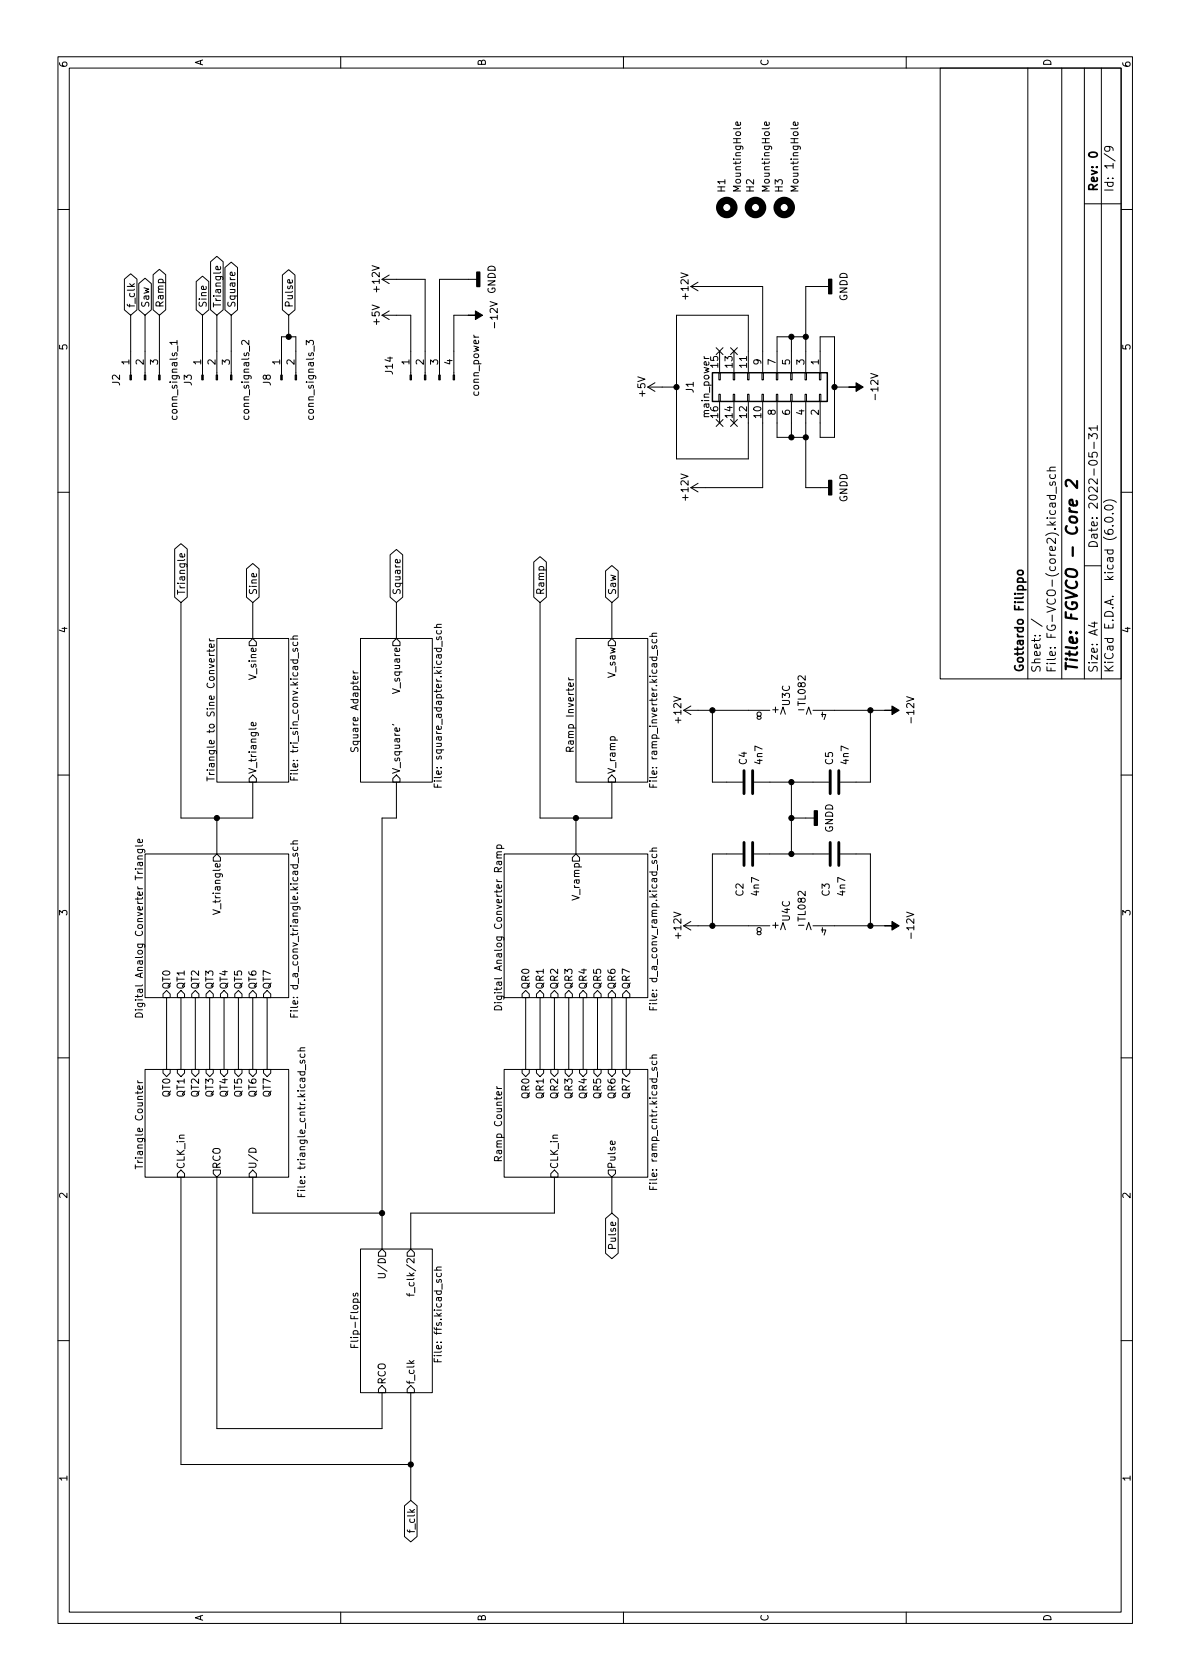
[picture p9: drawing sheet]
<svg xmlns="http://www.w3.org/2000/svg" width="210mm" height="297mm" viewBox="0 0 210 297" stroke-linecap="round" stroke-linejoin="round" font-family="sans-serif">
<g fill="none" stroke="#000" stroke-width=".18">
<path d="M10.2 10h190.1v277h-190.1zM12.2 12h186.1v273h-186.1zM60.2 10v2M110.2 10v2M160.2 10v2M166.3 12h32v108h-32zM181.8 12v108M187.8 12v108M191.8 12v108M194.8 12v108M10.2 37h2M130.9 21.6l.1 .4-.2 .2-.6-.1v-.5h.2l.1 .6"/>
<path d="M136 21.6v.4l-.1 .2-.6-.1v-.5h.2l.1 .6M141.1 21.6v.4l-.2 .2-.6-.1v-.5h.3l.1 .6M191.8 36h6.5M195.3 27.2l1.9 1.3M196 25.9l.3 .3v.3l-.3 .2-.6-.1-.1-.4 .2-.2a.99 .99 0 0 1 1.3 .3v.3M198.3 37h2M22 49.4l1.1-1 1.1 1v5.4l-1.1 .9-1.1-.9zM22.9 50.2l.5 .4M23.1 55.7v10.6M23.8 50.2l-.5 .3M24.5 50.1l1.1-.9 1.2 .9v4.7l-1.2 .9-1.1-.9zM25.6 55.7v10.6"/>
<path d="M27.1 48.6l1.1-1 1.1 1v6.2l-1.1 .9-1.1-.9zM28.2 55.7v10.6M34.7 49.8l1.1-1 1.1 1v5l-1.1 .9-1.1-.9zM35.8 55.7v10.6M37.2 46.3l1.1-1 1.2 1v8.5l-1.2 .9-1.1-.9zM38.3 55.7v10.6M39 47.1v.4l-.2 .2-.6-.1v-.5h.3l.1 .6M39.8 47.3l1.1-1 1.1 1v7.5l-1.1 .9-1.1-.9zM40.9 55.7v10.6M41.5 48.2l.1 .3-.2 .2-.6-.1v-.4l.2-.1 .1 .6M49.9 48.6l1.1-.9 1.2 .9v6.2l-1.2 .9-1.1-.9zM51 55.7v3.8"/>
<path d="M51.7 49.5v.4l-.2 .1h-.6v-.5l.3-.1 .1 .6M67.6 49.4h7.6v16.9M67.6 55.7h5v10.6M67.6 49.4l1.2 .8M67.6 55.7l1.2 .8M68.8 48.6l-1.2 .8M68.8 55l-1.2 .7M82.8 55.7h-2.5v10.6M83.8 59.2l.2 .4M84.3 49.4h-6.6v16.9M122.2 50.7l1.2 .7M122.2 50.7h12.7v15.2"/>
<path d="M123.4 49.9l-1.2 .8M139.9 59.5v6.4M142.5 59.5h-5.1v6.4M146.6 50.7h-4.1v15.2M31.3 60.5h-1.3l.4 .4M31.3 60.2v.7M31.4 61.2v.9M44 60.2v.8l-.9-.8-.4 .2 .2 .5M49.8 66.3v-6.8h2.5v6.8M54.2 61v-.8l.4 .4 .2-.4h.5l.1 .2-.1 .6M114.5 68.4l1.3 .8M114.5 68.4h5.1"/>
<path d="M115.8 67.7l-1.3 .7M124.5 63l.3 .4M126.6 61.5l1.3 1.2M126.6 74.2l1.3 1.2M127.1 65.9h.3v1.3h-.3zM127.1 69.7h.3v1.3h-.3zM127.2 62.1v3.8M127.2 71v3.8M127.9 61.5l-1.3 1.2M127.9 74.2l-1.3 1.2M129.2 61.5l1.2 1.2M129.2 74.2l1.2 1.2"/>
<path d="M129.7 65.9h.2v1.3h-.2zM129.7 69.7h.2v1.3h-.2zM129.8 62.1v3.8M129.8 71v3.8M130.4 61.5l-1.2 1.2M130.4 74.2l-1.2 1.2M132.2 65.9h.3v1.3h-.3zM132.2 69.7h.3v1.3h-.3zM132.3 65.9v-10.2h-12.7v25.4h12.7v-10.1M134.7 65.9h.3v1.3h-.3zM134.7 69.7h.3v1.3h-.3zM134.9 71v15.2h-12.7"/>
<path d="M137.3 65.9h.2v1.3h-.2zM137.3 69.7h.2v1.3h-.2zM137.4 71v6.3h5.1M139.8 65.9h.3v1.3h-.3zM139.8 69.7h.3v1.3h-.3zM139.9 71v6.3M142.4 65.9h.2v1.3h-.2zM142.4 69.7h.2v1.3h-.2zM142.5 71v15.2h4.1M144.9 65.9h.3v1.3h-.3zM144.9 69.7h.3v1.3h-.3zM145 65.9v-6.4h2.6v17.8h-2.6v-6.3"/>
<path d="M147.6 68.4h2.5M192.5 77.6v-.9l.6 .5 .1-.5h.7l.1 .3v.4l-.1 .2M193.5 78.2v1.1M194 75.7h-1.5l.5 .4M194 75.2v.9M10.2 87h2M30.9 97.1l1.1-1 1.1 1v8.5l-1.1 .9-1.1-.9zM32.6 97.9l.1 .4-.2 .2-.6-.1v-.5h.2l.1 .6M69 98.1l1.1-1 1.1 1v7.5l-1.1 .9-1.1-.9zM70.7 99l.1 .3-.2 .2-.6-.1v-.4l.2-.1 .1 .6M94.4 99.4l1.1-1 1.1 1v6.2l-1.1 .9-1.1-.9zM122.2 86.2l1.2 .8"/>
<path d="M123.4 85.5l-1.2 .7M185.1 87.6h1.5M185.1 83.2h1.5M185.7 87.6l-.1 .4 .3 .3h.4l.3-.1v-.6M185.7 85.2l-.1 .4 .2 .2 .3-.1 .1-.5h.4v.6M185.7 83.9l-.1 .4 .3 .3h.4l.3-.1v-.6M186.6 82.6l-.9 .1-.1 .3 .2 .2M186.8 86.1v1.1M192.5 80v.7l.7 .1-.1-.2 .1-.5 .2-.1h.5l.1 .2-.1 .6M195.1 88.8a1.72 1.72 0 0 1 2.3 0M195.4 91.7a1 1 0 0 1 1.4 .1 .81 .81 0 0 1-.6 .6 .81 .81 0 0 1-.8-.3zM195.5 89.5a.81 .81 0 0 1 1.3 .3 .94 .94 0 0 1-1.5 0z"/>
<path d="M196.7 93h.1M196.7 90.8h.1M198.3 87h2M32 106.5v38.1h12.7v-6.3M37 112.9l.3 .4M37 114.8v.5M37 113.3h.9M37.8 113.9l.1 .4-.2 .1h-.6v-.5l.2-.1 .2 .6M37.9 114.8l-.2 .3h-1.1M38.3 112.9h12.7v25.4h-12.7zM43.6 100.6l1.1-1 1.1 1v5l-1.1 .9-1.1-.9zM44.7 112.9l.6 .6v.7h-1.2v-.7z"/>
<path d="M44.7 106.5v6.4M51.4 113h1.2M51.9 114.7l-.1 .3 .2 .2 .2-.1 .1-.4h.3v.5M51.9 113.5l-.1 .4 .2 .2 .6-.1v-.5M52.6 112.4l-.7 .1-.1 .3 .1 .2M62.5 118.6l.2 .4M62.5 119h.8M63.7 112.9h12.7v25.4h-12.7zM70.1 112.9l.6 .6v.7h-1.2v-.7zM70.1 106.5v6.4M76.8 110.9h1.2M77.3 112.6l-.1 .3 .2 .2h.2l.1-.5h.3v.5"/>
<path d="M77.3 111.5l-.1 .3 .2 .3 .6-.1v-.5M78 110.4l-.7 .1-.1 .3 .1 .1M95.5 106.5v38.1h12.7v-6.3M100.6 119.8l.2 .4M101.8 112.9h12.7v25.4h-12.7zM107.1 100.9l1.1-.9 1.1 .9v4.7l-1.1 .9-1.1-.9zM108.2 112.9l.6 .6v.7h-1.2v-.7zM108.2 106.5v6.4M114.9 112.5h1.2M115.4 114.2l-.1 .3 .2 .2 .2-.1 .1-.4h.3v.5M115.4 113.1l-.1 .3 .2 .3 .6-.2v-.4M116.1 112h-.7l-.1 .3 .1 .2"/>
<path d="M182.4 109.5l1.9 1.2M191.8 100h3M193 110.2h1M193.5 110v.9l-1-.4M10.2 137h2M36.6 137.4v.7M36.6 137.7h1.3M44.1 137.7l.6-.7 .6 .7v.6h-1.2zM45.2 127.8l.1 .3-.2 .2h-.6v-.5l.2-.1 .1 .6M51.4 137.3v.6h1.2M52 137.5v.4M69.4 128.1l.2 .1"/>
<path d="M69.5 137.7l.6-.7 .6 .7v.6h-1.2zM70.1 138.3v6.3h-2.5v76.2M76.8 138.6v.6h1.2M77.4 138.8v.4M100.6 120.2h.8M100.8 132.8l-.1-.6-.1-.1-.3 .1-.2 .6h1.3M107.6 137.7l.6-.7 .6 .7v.6h-1.2zM114.9 138.6v.6h1.2M115.5 138.8v.4M120.9 125.6l1.3 .8M120.9 125.6h15.2M122.2 124.8l-1.3 .8"/>
<path d="M126 125.6v12.7h5.3M133.3 138.3h13.3M139.9 138.3v12.7M141.2 125.5h1M142.6 126.3l.4-1.3 .4 1.3M143.8 125.6h12.7M153.9 125.6v12.7h-5.3M198.3 137h2M24.4 150.2h1l.2 .2v.3M24.4 150.2v.3l.2 .3 .5-.1v-.5M25.1 148.4l.1 .4-.2 .2-.6-.1v-.5h.3l.1 .6M25.2 151.3l-.8 .1v.3l.1 .2"/>
<path d="M25.2 149.4l-.2 .2h-1.1M25.6 151h25.4v25.4h-25.4zM37.7 151.6l.6-.6 .7 .6v.7h-1.3zM38.3 144.6v6.4M51.4 149.2h1.2M51.9 150.9l-.1 .3 .2 .2 .2-.1 .1-.4h.3v.5M51.9 149.8l-.1 .3 .2 .3 .6-.2v-.4M52.6 148.7h-.7l-.1 .3 .1 .2M87.9 151.7h.8M87.9 150h1.2M87.9 150v-.4l.2-.2 .5 .1v.5M88.7 151.2h-.8v.3l.1 .2"/>
<path d="M88.7 150.6l-.8 .1v.3l.1 .2M89.1 151h25.4v25.4h-25.4zM101.2 151.6l.6-.6 .7 .6v.7h-1.3zM101.8 144.6v6.4M114.9 150.5h1.2M115.4 152.2l-.1 .3 .2 .2 .2-.1 .1-.4h.3v.5M115.4 151l-.1 .4 .2 .2 .6-.1v-.5M116.1 149.9l-.7 .1-.1 .3 .1 .2M131.3 151h-5.3v12.7M133.3 151h13.3M139.9 144.6h4.1M148.6 151h5.3v12.7"/>
<path d="M24 179.3a.68 .68 0 0 1 .8-.2 .68 .68 0 0 1 .4 .7h-1.3zM28.8 175.8l.7-.7 .6 .7v.6h-1.3zM29.5 176.4v12.7M31.4 175.8l.6-.7 .6 .7v.6h-1.2zM32 176.4v12.7M33.9 175.8l.6-.7 .7 .7v.6h-1.3zM34.5 176.4v12.7M36.4 175.8l.7-.7 .6 .7v.6h-1.3zM37.1 176.4v12.7M37.7 160.8l1.2 .5-1.2 .4M39 175.8l.6-.7 .7 .7v.6h-1.3zM39.6 176.4v12.7"/>
<path d="M41.5 175.8l.7-.7 .6 .7v.6h-1.3zM42.2 176.4v12.7M44.1 175.8l.6-.7 .6 .7v.6h-1.2zM44.7 176.4v12.7M46.6 175.8l.6-.7 .7 .7v.6h-1.3zM47.2 176.4v12.7M51.4 179.2v.6h1.2M52 179.4v.4M87.6 177.9a.66 .66 0 0 1 .8 0 .66 .66 0 0 1 .3 .6h-1.3zM92.3 175.8l.7-.7 .6 .7v.6h-1.3zM93 176.4v12.7M94.9 175.8l.6-.7 .6 .7v.6h-1.2z"/>
<path d="M95.5 176.4v12.7M97.4 175.8l.6-.7 .7 .7v.6h-1.3zM98 176.4v12.7M99.9 175.8l.7-.7 .6 .7v.6h-1.3zM100.6 176.4v12.7M102.5 175.8l.6-.7 .7 .7v.6h-1.3zM103.1 176.4v12.7M105 175.8l.7-.7 .6 .7v.6h-1.3zM105.7 176.4v12.7M107.6 175.8l.6-.7 .6 .7v.6h-1.2zM108.2 176.4v12.7M110.1 175.8l.6-.7 .7 .7v.6h-1.3z"/>
<path d="M110.7 176.4v12.7M114.9 177.9v.6h1.2M115.5 178.1v.4M120.9 163.7l1.3 .8M120.9 163.7h15.2M122.2 162.9l-1.3 .8M141.2 163.6h1M142.6 164.4l.4-1.3 .4 1.3M143.8 163.7h12.7M10.2 187h2M24.4 191.1l.2 .3M24.4 191.4h.8"/>
<path d="M25.1 192l.1 .4-.2 .2-.6-.1v-.5h.3l.1 .6M25.6 189.1h25.4v19h-25.4zM28.8 189.1h1.3v.6l-.6 .7-.7-.7zM31.4 189.1h1.2v.6l-.6 .7-.6-.7zM33.9 189.1h1.3v.6l-.7 .7-.6-.7zM36.4 189.1h1.3v.6l-.6 .7-.7-.7zM39 189.1h1.3v.6l-.7 .7-.6-.7zM41.5 189.1h1.3v.6l-.6 .7-.7-.7zM44.1 189.1h1.2v.6l-.6 .7-.6-.7zM46.6 189.1h1.3v.6l-.7 .7-.6-.7zM52.6 185.8h1.3M53.1 187.5v.3l.1 .2 .2-.1 .2-.4h.3v.5"/>
<path d="M53.1 186.3v.4l.2 .3 .6-.2v-.5M53.9 185.3h-.8v.3l.1 .2M87.9 192.1l.2 .4M87.9 192.5h.8M89.1 189.1h25.4v19h-25.4zM92.3 189.1h1.3v.6l-.6 .7-.7-.7zM94.9 189.1h1.2v.6l-.6 .7-.6-.7zM97.4 189.1h1.3v.6l-.7 .7-.6-.7zM99.9 189.1h1.3v.6l-.6 .7-.7-.7zM102.5 189.1h1.3v.6l-.7 .7-.6-.7zM105 189.1h1.3v.6l-.6 .7-.7-.7zM107.6 189.1h1.2v.6l-.6 .7-.6-.7z"/>
<path d="M110.1 189.1h1.3v.6l-.7 .7-.6-.7zM114.9 187.1h1.2M115.4 187.6l-.1 .4 .2 .2 .6-.1v-.5M116.1 186.5l-.7 .1-.1 .3 .1 .2M198.3 187h2M23.9 205.9v.8M31.4 207.5l.6-.6 .6 .6v.6h-1.2zM32 208.1v50.8h40.6M37.7 206.9h1.3v.6l-.7 .6-.6-.6zM38.3 208.1v44.5h29.3v-6.4M44.1 203.2a.68 .68 0 0 1 .7-.2 .68 .68 0 0 1 .5 .7h-1.3zM44.1 207.5l.6-.6 .6 .6v.6h-1.2z"/>
<path d="M44.7 208.1v6.4h22.9M52.6 211v.6h1.3M53.2 211.1v.5M97.4 207.5l.6-.6 .7 .6v.6h-1.3zM98 208.1v6.4h-25.4v6.3M107.1 215.4l1.1-.9 1.1 .9v6.2l-1.1 .9-1.1-.9zM107.6 206.9h1.2v.6l-.6 .6-.6-.6zM108.2 208.1v6.4M108.7 201.8l.1 .4-.2 .1h-.6v-.5l.2-.1 .1 .6M114.9 209.7v.6h1.2M115.5 209.9v.4M10.2 237h2"/>
<path d="M62 237.6v.6h1.3M62.5 228.7v.3l.1 .2 .2-.1 .1-.4h.3v.5M62.6 237.8v.4M63.7 220.8h12.7v25.4h-12.7zM66.9 225.2h1l.2 .2v.4l-.2 .1h-1M66.9 221.5l.7-.7 .6 .7v.6h-1.3zM71.9 228.7l.2 .3h1.1M72 221.5l.6-.7 .7 .7v.6h-1.3zM72.4 228.7v.5M73.3 227.6v1M76.8 224.6h1.2M77.3 225.1l-.1 .4 .2 .2 .6-.1v-.5"/>
<path d="M78 224l-.7 .1-.1 .3 .1 .2M198.3 237h2M66.9 245.6l.7-.6 .6 .6v.6h-1.3zM72 245.6l.6-.6 .7 .6v.6h-1.3zM72.4 240.6l.4 .4M72.6 246.2v19.1M73.2 240.6l-.5 .3M76.8 240.2v.6h1.2M77.4 240.4v.4M71.5 266.2l1.1-.9 1.1 .9v5.5l-1.1 .9-1.1-.9zM60.2 285v2M110.2 285v2"/>
<path d="M160.2 285v2"/>
</g>
<path d="M192.6 27.1a.99 .99 0 0 1 1.4 .2 .8 .8 0 0 1-.7 .5 .8 .8 0 0 1-.8-.5zM180 101l.2-.2h.4l.3 .2v.3l-.3 .3h-.4l-.3-.3z" fill="none" stroke="#000" stroke-width=".3"/>
<path d="M190.4 88.6l.1 .2-.1 .5h-1l-.3-.3 .1-.6h.4l.2 .9M190.5 85.1v1.2l-1.2-1.3-.3-.1a.45 .45 0 0 0-.5 .3v.5l.2 .3" fill="none" stroke="#000" stroke-width=".4"/>
<g fill="none" stroke="#000" stroke-width="1.3">
<circle cx="128.5" cy="36.7" r="1.27"/>
<circle cx="133.6" cy="36.7" r="1.27"/>
<circle cx="138.7" cy="36.7" r="1.27"/>
</g>
<g fill="#000" stroke="#000" stroke-width=".18">
<path d="M82.8 55.7h1.3v-.7l1.2 .7-1.2 .8v-.8zM23 66.3h.2v.9h-.2zM25.5 66.3h.3v.9h-.3zM28.1 66.3h.2v.9h-.2zM35.7 66.3h.2v.9h-.2zM38.2 66.3h.3v.9h-.3zM40.8 66.3h.2v.9h-.2zM49.7 66.3h.2v.9h-.2zM52.2 66.3h.2v.9h-.2zM72.5 66.3h.3v.9h-.3zM75.1 66.3h.2v.9h-.2zM77.6 66.3h.2v.9h-.2z"/>
<path d="M80.1 66.3h.3v.9h-.3zM150.1 68.4h1.3v-.7l1.2 .7-1.2 .8v-.8zM156.5 125.6h1.2v-.8l1.3 .8-1.3 .8v-.8zM156.5 163.7h1.2v-.8l1.3 .8-1.3 .8v-.8z"/>
<circle cx="51" cy="59.5" r=".46"/>
<circle cx="139.9" cy="59.5" r=".46"/>
<circle cx="142.5" cy="59.5" r=".46"/>
<circle cx="119.6" cy="68.4" r=".46"/>
<circle cx="139.9" cy="77.3" r=".46"/>
<circle cx="142.5" cy="77.3" r=".46"/>
<circle cx="147.6" cy="68.4" r=".46"/>
<circle cx="126" cy="125.6" r=".46"/>
<circle cx="139.9" cy="138.3" r=".46"/>
<circle cx="153.9" cy="125.6" r=".46"/>
<circle cx="38.3" cy="144.6" r=".46"/>
<circle cx="101.8" cy="144.6" r=".46"/>
<circle cx="139.9" cy="144.6" r=".46"/>
<circle cx="139.9" cy="151" r=".46"/>
<circle cx="126" cy="163.7" r=".46"/>
<circle cx="153.9" cy="163.7" r=".46"/>
<circle cx="67.6" cy="214.5" r=".46"/>
<circle cx="72.6" cy="258.9" r=".46"/>
</g>
<path d="M131.6 136.3v4M133.1 136.3v4M146.8 136.3v4M148.3 136.3v4M131.6 149v4M133.1 149v4M146.8 149v4M148.3 149v4" fill="none" stroke="#000" stroke-width=".51"/>
<path d="M84.3 48.1h.5v2.6h-.5zM146.6 49.4h.5v2.5h-.5zM146.6 84.9h.5v2.6h-.5zM144 143.4h.5v2.5h-.5z" fill="#000" stroke="#000" stroke-width=".25"/>
<path d="M126 65.9h20.3v5.1h-20.3z" fill="none" stroke="#000" stroke-width=".25"/>
<text font-size="2.8" x="190.6" y="119" transform="rotate(-90 190.6 119)">Title: FGVCO - Core 2</text>
<g font-size="2.1">
<text x="194.1" y="34" transform="rotate(-90 194.1 34)">Rev: 0</text>
<text x="196.9" y="34" transform="rotate(-90 196.9 34)">Id: 1/9</text>
<text x="194.1" y="97" transform="rotate(-90 194.1 97)">Date: 2022-05-31</text>
<text x="181" y="119" transform="rotate(-90 181 119)">Gottardo Filippo</text>
<text x="184" y="119" transform="rotate(-90 184 119)">Sheet: /</text>
<text x="186.7" y="119" transform="rotate(-90 186.7 119)">File: FG-VCO-(core2).kicad_sch</text>
<text x="194.1" y="119" transform="rotate(-90 194.1 119)">Size: A4</text>
<text x="196.9" y="119" transform="rotate(-90 196.9 119)">KiCad E.D.A. kicad (6.0.0)</text>
</g>
<g font-size="1.8">
<text x="35.9" y="11.7" transform="rotate(-90 35.9 11.7)">A</text>
<text x="85.9" y="11.7" transform="rotate(-90 85.9 11.7)">B</text>
<text x="135.9" y="11.7" transform="rotate(-90 135.9 11.7)">C</text>
<text x="185.9" y="11.7" transform="rotate(-90 185.9 11.7)">D</text>
<text x="11.9" y="12" transform="rotate(-90 11.9 12)">6</text>
<text x="199.9" y="12" transform="rotate(-90 199.9 12)">6</text>
<text x="128.2" y="33.9" transform="rotate(-90 128.2 33.9)">H1</text>
<text x="131" y="33.6" transform="rotate(-90 131 33.6)">MountingHole</text>
<text x="133.3" y="33.9" transform="rotate(-90 133.3 33.9)">H2</text>
<text x="136.1" y="33.6" transform="rotate(-90 136.1 33.6)">MountingHole</text>
<text x="138.4" y="33.9" transform="rotate(-90 138.4 33.9)">H3</text>
<text x="141.2" y="33.6" transform="rotate(-90 141.2 33.6)">MountingHole</text>
<text x="67.1" y="51.5" transform="rotate(-90 67.1 51.5)">+12V</text>
<text x="87.6" y="52" transform="rotate(-90 87.6 52)">GNDD</text>
<text x="121.7" y="52.7" transform="rotate(-90 121.7 52.7)">+12V</text>
<text x="149.8" y="53.3" transform="rotate(-90 149.8 53.3)">GNDD</text>
<text x="23.8" y="54.5" transform="rotate(-90 23.8 54.5)">f_clk</text>
<text x="26.4" y="54.5" transform="rotate(-90 26.4 54.5)">Saw</text>
<text x="28.9" y="54.5" transform="rotate(-90 28.9 54.5)">Ramp</text>
<text x="36.5" y="54.5" transform="rotate(-90 36.5 54.5)">Sine</text>
<text x="39.1" y="54.5" transform="rotate(-90 39.1 54.5)">Triangle</text>
<text x="41.6" y="54.5" transform="rotate(-90 41.6 54.5)">Square</text>
<text x="51.8" y="54.5" transform="rotate(-90 51.8 54.5)">Pulse</text>
<text x="67.1" y="57.3" transform="rotate(-90 67.1 57.3)">+5V</text>
<text x="88" y="57.6" transform="rotate(-90 88 57.6)">-12V</text>
<text x="11.9" y="62" transform="rotate(-90 11.9 62)">5</text>
<text x="22.9" y="64.5" transform="rotate(-90 22.9 64.5)">1</text>
<text x="25.4" y="64.5" transform="rotate(-90 25.4 64.5)">2</text>
<text x="27.9" y="64.5" transform="rotate(-90 27.9 64.5)">3</text>
<text x="35.6" y="64.5" transform="rotate(-90 35.6 64.5)">1</text>
<text x="38.1" y="64.5" transform="rotate(-90 38.1 64.5)">2</text>
<text x="40.6" y="64.5" transform="rotate(-90 40.6 64.5)">3</text>
<text x="49.5" y="64.5" transform="rotate(-90 49.5 64.5)">1</text>
<text x="52.1" y="64.5" transform="rotate(-90 52.1 64.5)">2</text>
<text x="72.4" y="64.5" transform="rotate(-90 72.4 64.5)">1</text>
<text x="74.9" y="64.5" transform="rotate(-90 74.9 64.5)">2</text>
<text x="77.5" y="64.5" transform="rotate(-90 77.5 64.5)">3</text>
<text x="80" y="64.5" transform="rotate(-90 80 64.5)">4</text>
<text x="127" y="65" transform="rotate(-90 127 65)">15</text>
<text x="129.5" y="65" transform="rotate(-90 129.5 65)">13</text>
<text x="132.1" y="65" transform="rotate(-90 132.1 65)">11</text>
<text x="134.6" y="64.5" transform="rotate(-90 134.6 64.5)">9</text>
<text x="137.2" y="64.5" transform="rotate(-90 137.2 64.5)">7</text>
<text x="139.7" y="64.5" transform="rotate(-90 139.7 64.5)">5</text>
<text x="142.2" y="64.5" transform="rotate(-90 142.2 64.5)">3</text>
<text x="144.8" y="64.5" transform="rotate(-90 144.8 64.5)">1</text>
<text x="199.9" y="62" transform="rotate(-90 199.9 62)">5</text>
<text x="21.2" y="68.2" transform="rotate(-90 21.2 68.2)">J2</text>
<text x="33.9" y="68.2" transform="rotate(-90 33.9 68.2)">J3</text>
<text x="47.9" y="68.2" transform="rotate(-90 47.9 68.2)">J8</text>
<text x="69.5" y="66.1" transform="rotate(-90 69.5 66.1)">J14</text>
<text x="84.7" y="69.8" transform="rotate(-90 84.7 69.8)">conn_power</text>
<text x="114.1" y="70" transform="rotate(-90 114.1 70)">+5V</text>
<text x="122.6" y="69.4" transform="rotate(-90 122.6 69.4)">J1</text>
<text x="155.3" y="70.3" transform="rotate(-90 155.3 70.3)">-12V</text>
<text x="31.4" y="73.8" transform="rotate(-90 31.4 73.8)">conn_signals_1</text>
<text x="44.1" y="73.8" transform="rotate(-90 44.1 73.8)">conn_signals_2</text>
<text x="55.5" y="73.8" transform="rotate(-90 55.5 73.8)">conn_signals_3</text>
<text x="125.4" y="73.6" transform="rotate(-90 125.4 73.6)">main_power</text>
<text x="127" y="73.9" transform="rotate(-90 127 73.9)">16</text>
<text x="129.5" y="73.9" transform="rotate(-90 129.5 73.9)">14</text>
<text x="132.1" y="73.9" transform="rotate(-90 132.1 73.9)">12</text>
<text x="134.6" y="73.9" transform="rotate(-90 134.6 73.9)">10</text>
<text x="137.2" y="73.4" transform="rotate(-90 137.2 73.4)">8</text>
<text x="139.7" y="73.4" transform="rotate(-90 139.7 73.4)">6</text>
<text x="142.2" y="73.4" transform="rotate(-90 142.2 73.4)">4</text>
<text x="144.8" y="73.4" transform="rotate(-90 144.8 73.4)">2</text>
<text x="121.7" y="88.3" transform="rotate(-90 121.7 88.3)">+12V</text>
<text x="149.8" y="88.8" transform="rotate(-90 149.8 88.8)">GNDD</text>
<text x="32.7" y="105.3" transform="rotate(-90 32.7 105.3)">Triangle</text>
<text x="45.4" y="105.3" transform="rotate(-90 45.4 105.3)">Sine</text>
<text x="70.8" y="105.3" transform="rotate(-90 70.8 105.3)">Square</text>
<text x="96.2" y="105.3" transform="rotate(-90 96.2 105.3)">Ramp</text>
<text x="108.9" y="105.3" transform="rotate(-90 108.9 105.3)">Saw</text>
<text x="11.9" y="112" transform="rotate(-90 11.9 112)">4</text>
<text x="199.9" y="112" transform="rotate(-90 199.9 112)">4</text>
<text x="45.3" y="120" transform="rotate(-90 45.3 120)">V_sine</text>
<text x="108.8" y="119.8" transform="rotate(-90 108.8 119.8)">V_saw</text>
<text x="70.7" y="122.2" transform="rotate(-90 70.7 122.2)">V_square</text>
<text x="134.7" y="125.8" transform="rotate(180 134.7 125.8)">8</text>
<text x="138.5" y="125" transform="rotate(180 138.5 125)">V+</text>
<text x="139.7" y="124.7" transform="rotate(-90 139.7 124.7)">U3C</text>
<text x="142.5" y="124.6" transform="rotate(-90 142.5 124.6)">TL082</text>
<text x="146.2" y="125.8" transform="rotate(180 146.2 125.8)">4</text>
<text x="120.5" y="127.7" transform="rotate(-90 120.5 127.7)">+12V</text>
<text x="161.7" y="127.5" transform="rotate(-90 161.7 127.5)">-12V</text>
<text x="37.9" y="136.6" transform="rotate(-90 37.9 136.6)">Triangle to Sine Converter</text>
<text x="45.3" y="136.9" transform="rotate(-90 45.3 136.9)">V_triangle</text>
<text x="52.7" y="137" transform="rotate(-90 52.7 137)">File: tri_sin_conv.kicad_sch</text>
<text x="63.4" y="132.4" transform="rotate(-90 63.4 132.4)">Square Adapter</text>
<text x="70.7" y="136.9" transform="rotate(-90 70.7 136.9)">V_square'</text>
<text x="78.1" y="138" transform="rotate(-90 78.1 138)">File: square_adapter.kicad_sch</text>
<text x="101.5" y="132.4" transform="rotate(-90 101.5 132.4)">Ramp Inverter</text>
<text x="108.8" y="136.9" transform="rotate(-90 108.8 136.9)">V_ramp</text>
<text x="132.1" y="135.2" transform="rotate(-90 132.1 135.2)">C4</text>
<text x="134.8" y="135" transform="rotate(-90 134.8 135)">4n7</text>
<text x="147.3" y="135.2" transform="rotate(-90 147.3 135.2)">C5</text>
<text x="150.1" y="135" transform="rotate(-90 150.1 135)">4n7</text>
<text x="116.2" y="138.1" transform="rotate(-90 116.2 138.1)">File: ramp_inverter.kicad_sch</text>
<text x="147.3" y="147.2" transform="rotate(-90 147.3 147.2)">GNDD</text>
<text x="39" y="160.9" transform="rotate(-90 39 160.9)">V_triangle</text>
<text x="102.5" y="158.8" transform="rotate(-90 102.5 158.8)">V_ramp</text>
<text x="131.5" y="158.4" transform="rotate(-90 131.5 158.4)">C2</text>
<text x="134.2" y="158.3" transform="rotate(-90 134.2 158.3)">4n7</text>
<text x="146.7" y="158.4" transform="rotate(-90 146.7 158.4)">C3</text>
<text x="149.5" y="158.3" transform="rotate(-90 149.5 158.3)">4n7</text>
<text x="11.9" y="162" transform="rotate(-90 11.9 162)">3</text>
<text x="120.5" y="165.8" transform="rotate(-90 120.5 165.8)">+12V</text>
<text x="134.7" y="163.9" transform="rotate(180 134.7 163.9)">8</text>
<text x="138.5" y="163.1" transform="rotate(180 138.5 163.1)">V+</text>
<text x="139.7" y="162.8" transform="rotate(-90 139.7 162.8)">U4C</text>
<text x="142.5" y="162.7" transform="rotate(-90 142.5 162.7)">TL082</text>
<text x="146.2" y="163.9" transform="rotate(180 146.2 163.9)">4</text>
<text x="161.7" y="165.6" transform="rotate(-90 161.7 165.6)">-12V</text>
<text x="199.9" y="162" transform="rotate(-90 199.9 162)">3</text>
<text x="25.3" y="178.2" transform="rotate(-90 25.3 178.2)">Digital Analog Converter Triangle</text>
<text x="30.1" y="175" transform="rotate(-90 30.1 175)">QT0</text>
<text x="32.6" y="175" transform="rotate(-90 32.6 175)">QT1</text>
<text x="35.2" y="175" transform="rotate(-90 35.2 175)">QT2</text>
<text x="37.7" y="175" transform="rotate(-90 37.7 175)">QT3</text>
<text x="40.3" y="175" transform="rotate(-90 40.3 175)">QT4</text>
<text x="42.8" y="175" transform="rotate(-90 42.8 175)">QT5</text>
<text x="45.3" y="175" transform="rotate(-90 45.3 175)">QT6</text>
<text x="47.9" y="175" transform="rotate(-90 47.9 175)">QT7</text>
<text x="52.7" y="178.6" transform="rotate(-90 52.7 178.6)">File: d_a_conv_triangle.kicad_sch</text>
<text x="88.8" y="177.1" transform="rotate(-90 88.8 177.1)">Digital Analog Converter Ramp</text>
<text x="93.6" y="175" transform="rotate(-90 93.6 175)">QR0</text>
<text x="96.1" y="175" transform="rotate(-90 96.1 175)">QR1</text>
<text x="98.7" y="175" transform="rotate(-90 98.7 175)">QR2</text>
<text x="101.2" y="175" transform="rotate(-90 101.2 175)">QR3</text>
<text x="103.8" y="175" transform="rotate(-90 103.8 175)">QR4</text>
<text x="106.3" y="175" transform="rotate(-90 106.3 175)">QR5</text>
<text x="108.8" y="175" transform="rotate(-90 108.8 175)">QR6</text>
<text x="111.4" y="175" transform="rotate(-90 111.4 175)">QR7</text>
<text x="116.2" y="177.6" transform="rotate(-90 116.2 177.6)">File: d_a_conv_ramp.kicad_sch</text>
<text x="30.1" y="193.9" transform="rotate(-90 30.1 193.9)">QT0</text>
<text x="32.6" y="193.9" transform="rotate(-90 32.6 193.9)">QT1</text>
<text x="35.2" y="193.9" transform="rotate(-90 35.2 193.9)">QT2</text>
<text x="37.7" y="193.9" transform="rotate(-90 37.7 193.9)">QT3</text>
<text x="40.3" y="193.9" transform="rotate(-90 40.3 193.9)">QT4</text>
<text x="42.8" y="193.9" transform="rotate(-90 42.8 193.9)">QT5</text>
<text x="45.3" y="193.9" transform="rotate(-90 45.3 193.9)">QT6</text>
<text x="47.9" y="193.9" transform="rotate(-90 47.9 193.9)">QT7</text>
<text x="93.6" y="194.1" transform="rotate(-90 93.6 194.1)">QR0</text>
<text x="96.1" y="194.1" transform="rotate(-90 96.1 194.1)">QR1</text>
<text x="98.7" y="194.1" transform="rotate(-90 98.7 194.1)">QR2</text>
<text x="101.2" y="194.1" transform="rotate(-90 101.2 194.1)">QR3</text>
<text x="103.8" y="194.1" transform="rotate(-90 103.8 194.1)">QR4</text>
<text x="106.3" y="194.1" transform="rotate(-90 106.3 194.1)">QR5</text>
<text x="108.8" y="194.1" transform="rotate(-90 108.8 194.1)">QR6</text>
<text x="111.4" y="194.1" transform="rotate(-90 111.4 194.1)">QR7</text>
<text x="25.3" y="205.9" transform="rotate(-90 25.3 205.9)">Triangle Counter</text>
<text x="32.6" y="206.8" transform="rotate(-90 32.6 206.8)">CLK_in</text>
<text x="39" y="206.8" transform="rotate(-90 39 206.8)">RCO</text>
<text x="45.3" y="206.8" transform="rotate(-90 45.3 206.8)">U/D</text>
<text x="88.8" y="204.8" transform="rotate(-90 88.8 204.8)">Ramp Counter</text>
<text x="98.7" y="206.8" transform="rotate(-90 98.7 206.8)">CLK_in</text>
<text x="108.8" y="206.8" transform="rotate(-90 108.8 206.8)">Pulse</text>
<text x="116.2" y="209.3" transform="rotate(-90 116.2 209.3)">File: ramp_cntr.kicad_sch</text>
<text x="11.9" y="212" transform="rotate(-90 11.9 212)">2</text>
<text x="54" y="210.4" transform="rotate(-90 54 210.4)">File: triangle_cntr.kicad_sch</text>
<text x="199.9" y="212" transform="rotate(-90 199.9 212)">2</text>
<text x="108.9" y="220.5" transform="rotate(-90 108.9 220.5)">Pulse</text>
<text x="68.2" y="225.3" transform="rotate(-90 68.2 225.3)">U/D</text>
<text x="73.3" y="227.7" transform="rotate(-90 73.3 227.7)">f_clk/2</text>
<text x="63.4" y="237.7" transform="rotate(-90 63.4 237.7)">Flip-Flops</text>
<text x="68.2" y="244.9" transform="rotate(-90 68.2 244.9)">RCO</text>
<text x="73.3" y="244.9" transform="rotate(-90 73.3 244.9)">f_clk</text>
<text x="78.1" y="240.1" transform="rotate(-90 78.1 240.1)">File: ffs.kicad_sch</text>
<text x="11.9" y="262" transform="rotate(-90 11.9 262)">1</text>
<text x="199.9" y="262" transform="rotate(-90 199.9 262)">1</text>
<text x="73.4" y="270.6" transform="rotate(-90 73.4 270.6)">f_clk</text>
<text x="35.9" y="286.7" transform="rotate(-90 35.9 286.7)">A</text>
<text x="85.9" y="286.7" transform="rotate(-90 85.9 286.7)">B</text>
<text x="135.9" y="286.7" transform="rotate(-90 135.9 286.7)">C</text>
<text x="185.9" y="286.7" transform="rotate(-90 185.9 286.7)">D</text>
</g>
</svg>
